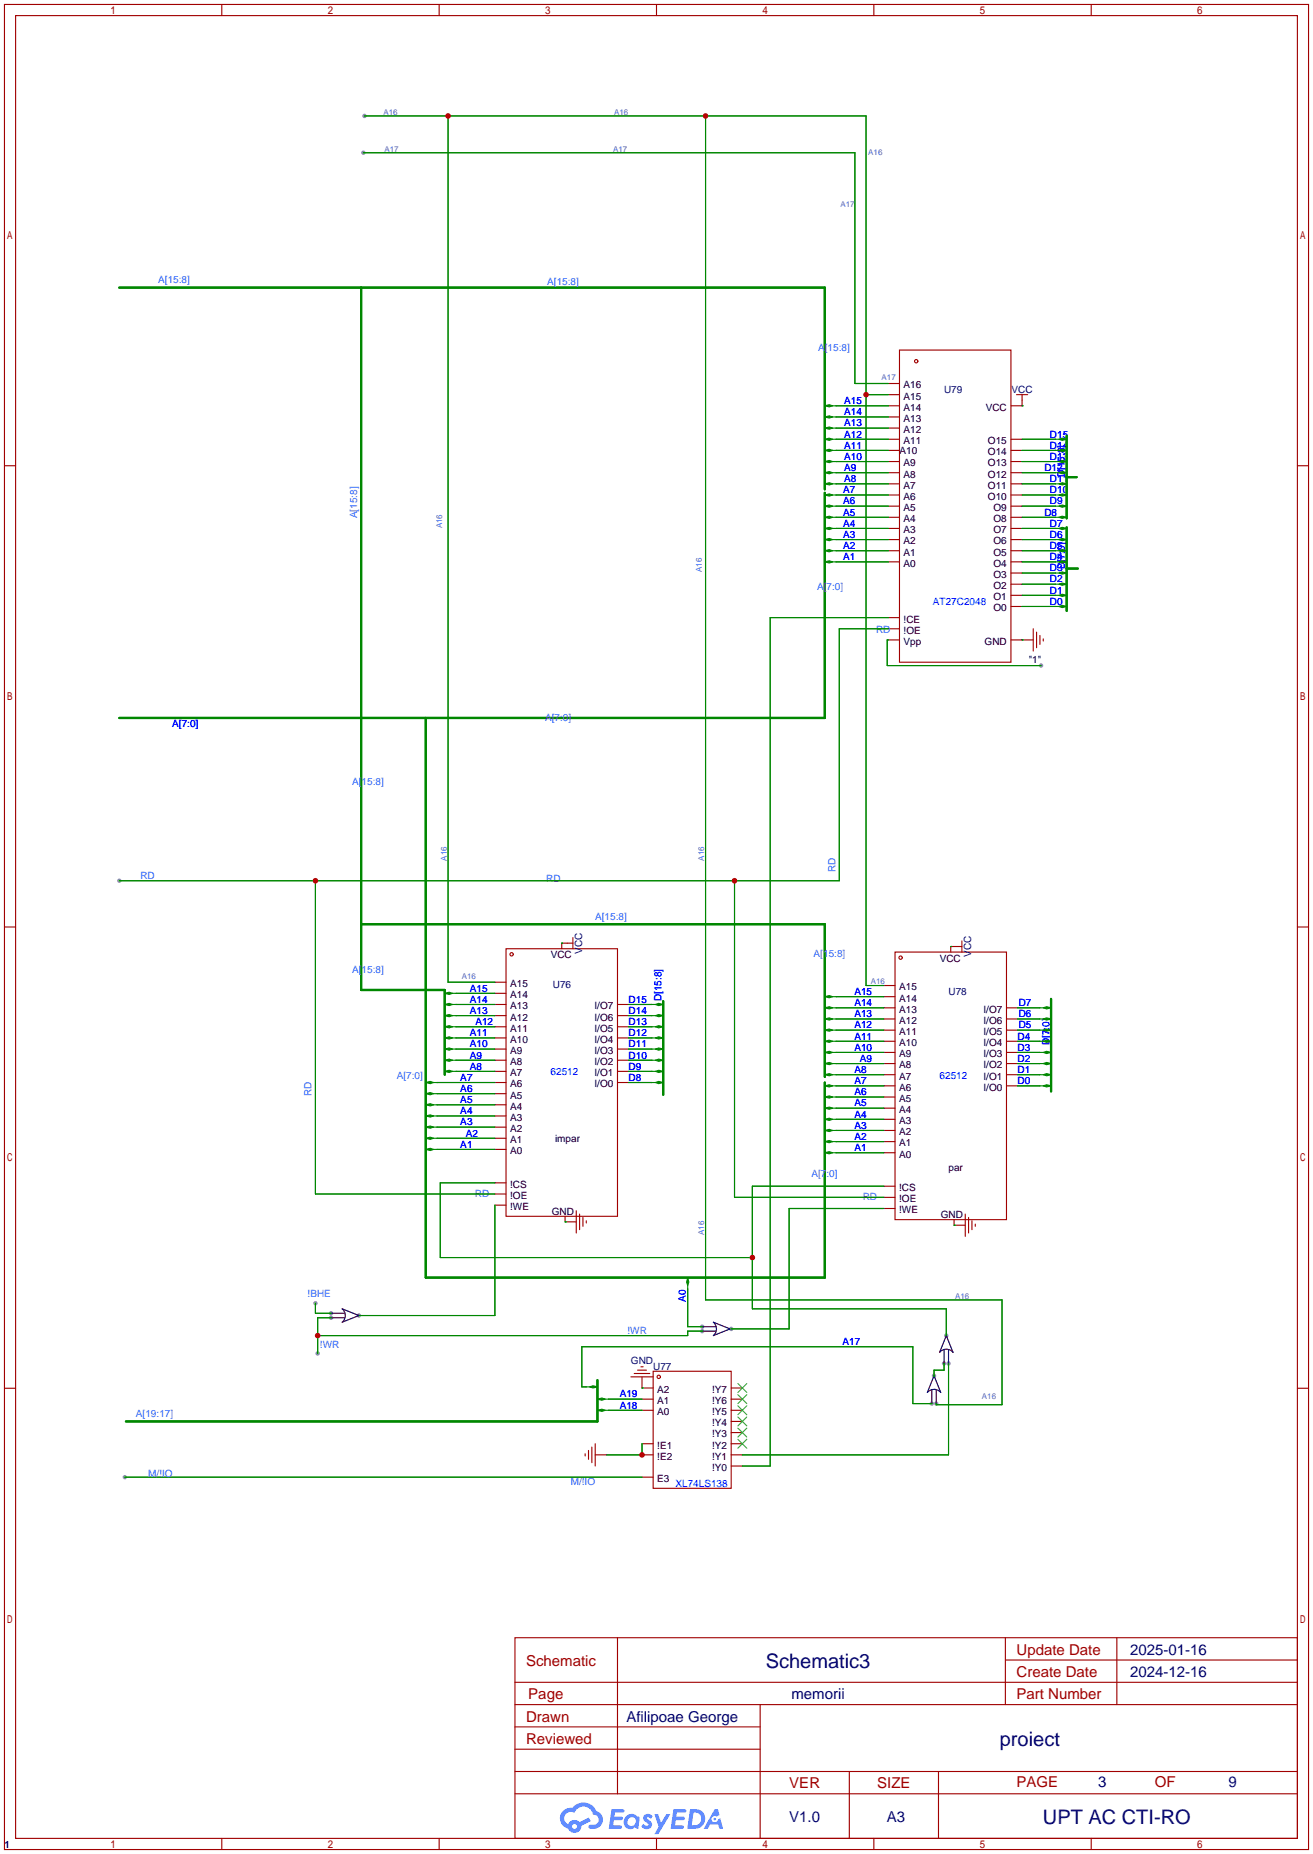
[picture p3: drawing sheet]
<svg xmlns="http://www.w3.org/2000/svg" width="299mm" height="422mm" viewBox="0 0 299 422" stroke-linecap="round" stroke-linejoin="round" font-family="sans-serif">
<g fill="#999">
<circle cx="237.2" cy="151.6" r=".51"/>
<circle cx="81.8" cy="299.7" r=".51"/>
<circle cx="166.6" cy="302.8" r=".51"/>
<circle cx="160" cy="302.3" r=".51"/>
<circle cx="28.4" cy="336.5" r=".51"/>
<circle cx="82.8" cy="34.8" r=".51"/>
<circle cx="83.1" cy="26.4" r=".51"/>
<circle cx="213.4" cy="319.8" r=".51"/>
<circle cx="27.2" cy="200.7" r=".51"/>
<circle cx="215.1" cy="310.6" r=".51"/>
<circle cx="212.9" cy="313.4" r=".51"/>
<circle cx="216.2" cy="310.6" r=".51"/>
<circle cx="215.6" cy="304.3" r=".51"/>
<circle cx="212.3" cy="319.8" r=".51"/>
<circle cx="71.9" cy="296.9" r=".51"/>
<circle cx="75.4" cy="299.2" r=".51"/>
<circle cx="72.4" cy="308.4" r=".51"/>
<circle cx="160" cy="303.3" r=".51"/>
<circle cx="75.4" cy="300.2" r=".51"/>
</g>
<g fill="none" stroke="#a10000" stroke-width=".25">
<path d="M1 1h297.2v420.4h-297.2zM3.6 3.6h292.1v415.2h-292.1zM50.5 1v2.6M100.1 1v2.6M149.6 1v2.6M199.1 1v2.6M248.7 1v2.6M1 106.1h2.6M295.7 106.1h2.5M1 211.2h2.6M295.7 211.2h2.5M1 316.3h2.6"/>
<path d="M295.7 316.3h2.5M117.3 373.1h178.4v45.7h-178.4zM140.7 373.1v35.6M229.1 373.1v15.3M229.1 378.2h66.6M254.5 373.1v15.3M117.3 393.4h55.9M117.3 388.4h178.4M117.3 398.5h55.9M117.3 383.3h178.4M173.2 388.4v30.4M50.5 418.8v2.6"/>
<path d="M100.1 418.8v2.6M117.3 408.7h178.4M117.3 403.6h178.4M149.6 418.8v2.6M193.5 403.6v15.2M199.1 418.8v2.6M213.9 403.6v15.2M248.7 418.8v2.6"/>
</g>
<g fill="#5487ff">
<path d="M146.9 413.5a1.3 1.3 0 0 1 1.8 .3l-.4 .6a.54 .54 0 0 0-.9-.2l.1 .2a1.28 1.28 0 0 1 .8 2 1.53 1.53 0 0 1-2.2-.3l.5-.6 .8 .5a.31 .31 0 0 0 .4-.3 .31 .31 0 0 0-.3-.3 1.12 1.12 0 0 1-.6-1.9z"/>
<path d="M149.1 413.3h.9l.6 2 1.2-2h.9l-2.7 4.6h-.9l1-1.7z"/>
<path d="M139.4 412.2h2.2a.46 .46 0 0 1 .5 .1 .46 .46 0 0 1 .1 .5l-.3 .2h-1.8l-.1 .9h1.6a.4 .4 0 0 1 .4 .4 .4 .4 0 0 1-.4 .4h-1.7l-.2 1.2h1.4a.46 .46 0 0 1 .5 .1 .46 .46 0 0 1 .1 .5l-.3 .2h-2.7z"/>
<path d="M153.5 412.2h2.2a.47 .47 0 0 1 .5 .1 .47 .47 0 0 1 .2 .5l-.4 .2h-1.8l-.1 .9h1.7a.4 .4 0 0 1 .3 .4 .4 .4 0 0 1-.4 .4h-1.7l-.2 1.2h1.4a.46 .46 0 0 1 .5 .1 .46 .46 0 0 1 .1 .5l-.3 .2h-2.7z"/>
<path d="M162.9 412.2h.7l.4 1.3-.7 .4a.75 .75 0 0 0-1.1 .3 .75 .75 0 0 0 .5 1 .75 .75 0 0 0 .9-.7l.5-.2 .7 2.3h-.9l-.2-.9h-1.9l-.5 .9h-.9z"/>
<path d="M157.3 412.2l-.7 4.5h1.5a2.27 2.27 0 0 0 2.6-2.3 2.27 2.27 0 0 0-2.7-2.2zM158 413a1.5 1.5 0 0 1 1.8 1.5 1.5 1.5 0 0 1-1.9 1.4h-.3z"/>
<path d="M142.7 413.8a1.6 1.6 0 0 0-.3 2.3 1.6 1.6 0 0 0 2.3 .2l.8 .4 .3-2.5-.2-.3h-.4a1.58 1.58 0 0 0-2.5-.1zM143.3 414.3a.98 .98 0 0 1 1.6 .4 .98 .98 0 0 1-1.1 1.3 .94 .94 0 0 1-.8-.6 .94 .94 0 0 1 .3-1.1z"/>
<path d="M128.3 412.6a2.37 2.37 0 0 0 1.2 4 1.54 1.54 0 0 0 1.7 1 1.54 1.54 0 0 0 1.3-1.6l2.1-1.1-.5-.8-2 1.1a1.57 1.57 0 0 0-2.6 .4 1.5 1.5 0 0 1-.8-2.1 1.5 1.5 0 0 1 2.2-.5 2.23 2.23 0 0 1 2.3-1.4 2.23 2.23 0 0 1 2 1.8 1.16 1.16 0 0 1 1.2 1.1 1.16 1.16 0 0 1-1.1 1.2h-.6a.47 .47 0 0 0-.6 .4 .47 .47 0 0 0 .4 .6 2.14 2.14 0 0 0 2.7-1.4 2.14 2.14 0 0 0-1.3-2.7 3.2 3.2 0 0 0-5.5-.7l-1.1 .1zM130.4 416.1a.58 .58 0 0 1 1.1 0 .58 .58 0 0 1-1.1 0z"/>
<circle cx="162.9" cy="414.4" r=".28"/>
</g>
<g fill="none" stroke="#870000" stroke-width=".25">
<path d="M202.4 92.5h2.6M202.4 95h2.6M202.4 97.5h2.6M202.4 89.9h2.6M202.4 87.4h2.6M232.9 91.2v1.3h-2.5M202.4 100.1h2.6M202.4 102.6h2.6M202.4 105.2h2.6M202.4 107.7h2.6M202.4 110.2h2.6M202.4 112.8h2.6"/>
<path d="M202.4 115.3h2.6M202.4 117.9h2.6M230.4 100.1h2.5M230.4 102.6h2.5M230.4 105.2h2.5M230.4 107.7h2.5M230.4 110.2h2.5M230.4 112.8h2.5M230.4 115.3h2.5M230.4 117.9h2.5M202.4 120.4h2.6M202.4 122.9h2.6"/>
<path d="M202.4 125.5h2.6M202.4 128h2.6M230.4 120.4h2.5M230.4 122.9h2.5M230.4 125.5h2.5M230.4 128h2.5M230.4 138.2h2.5M230.4 135.6h2.5M230.4 133.1h2.5M230.4 130.6h2.5M202.4 145.8h2.6M202.4 140.7h2.6"/>
<path d="M202.4 143.3h2.6M230.4 145.8h5.1M129.3 214.9h-1.3v1.3M217.9 215.6h-1.2v1.3M112.8 228.9h2.5M112.8 231.4h2.5M112.8 233.9h2.5M112.8 236.5h2.5M112.8 239h2.5M112.8 226.3h2.5M112.8 223.8h2.5M140.7 228.9h2.6"/>
<path d="M140.7 231.4h2.6M140.7 233.9h2.6M140.7 236.5h2.6M140.7 239h2.6M201.4 229.6h2.6M201.4 232.2h2.6M201.4 234.7h2.6M201.4 237.2h2.6M201.4 239.8h2.6M201.4 227.1h2.6M201.4 224.5h2.6M229.4 229.6h2.5"/>
<path d="M229.4 232.2h2.5M229.4 234.7h2.5M229.4 237.2h2.5M229.4 239.8h2.5M112.8 249.2h2.5M112.8 246.6h2.5M112.8 244.1h2.5M112.8 241.6h2.5M112.8 259.3h2.5M112.8 256.8h2.5M112.8 254.3h2.5M112.8 251.7h2.5"/>
<path d="M140.7 246.6h2.6M140.7 244.1h2.6M140.7 241.6h2.6M201.4 249.9h2.6M201.4 247.4h2.6M201.4 244.9h2.6M201.4 242.3h2.6M201.4 257.6h2.6M201.4 255h2.6M201.4 252.5h2.6M229.4 247.4h2.5M229.4 244.9h2.5"/>
<path d="M229.4 242.3h2.5M112.8 274.6h2.5M112.8 272h2.5M112.8 269.5h2.5M112.8 261.9h2.5M128.8 277.1v1.3h2.5M201.4 260.1h2.6M201.4 275.3h2.6M201.4 272.8h2.6M201.4 270.3h2.6M201.4 262.6h2.6M217.4 277.9v1.2h2.6"/>
<path d="M146.3 313.7v2.5h2.5M146.3 318.8h2.5M166.6 316.2h2.6M166.6 318.8h2.6M135.6 331.5h2.6M146.3 321.3h2.5M146.3 328.9h2.5M146.3 331.5h2.5M146.3 336.5h2.5M166.6 321.3h2.6M166.6 328.9h2.6M166.6 331.5h2.6"/>
<path d="M166.6 334h2.6M166.6 326.4h2.6M166.6 323.8h2.6"/>
</g>
<g fill="none" stroke="#a10000" stroke-width=".25">
<path d="M205 79.8h25.4v71.1h-25.4zM231.6 89.9h2.6M232.9 89.9v1.3M235.5 143.3v5M236.2 144v3.6M237 144.8v2M237.7 145.5v.5M115.3 216.2h25.4v60.9h-25.4zM129.3 214.9h1.3M130.6 213.6v2.6M204 216.9h25.4v61h-25.4zM217.9 215.6h1.3"/>
<path d="M219.2 214.4v2.5M131.3 275.8v5.1M132.1 276.6v3.6M132.8 277.4v2M133.6 278.1v.5M220 276.6v5.1M220.7 277.4v3.5M221.5 278.1v2.1M222.2 278.9v.5M143.8 313.7h5M144.5 312.9h3.6M145.3 312.2h2"/>
<path d="M146 311.4h.6M148.8 312.4h17.8v26.7h-17.8zM133.3 331.2v.5M134.1 330.5v2M134.9 329.7v3.5M135.6 328.9v5.1"/>
<circle cx="208.8" cy="82.3" r=".38"/>
<circle cx="116.6" cy="217.4" r=".38"/>
<circle cx="205.2" cy="218.2" r=".38"/>
<circle cx="150.1" cy="313.7" r=".38"/>
</g>
<path d="M168.1 317.8l2.1 2M168.1 315.2l2.1 2M170.2 317.8l-2.1 2M170.2 315.2l-2.1 2M168.1 327.9l2.1 2M168.1 325.4l2.1 2M168.1 322.8l2.1 2.1M168.1 320.3l2.1 2M170.2 327.9l-2.1 2M170.2 325.4l-2.1 2M170.2 322.8l-2.1 2.1M170.2 320.3l-2.1 2" fill="none" stroke="#3c3" stroke-width=".25"/>
<g fill="none" stroke="#008700" stroke-width=".25">
<path d="M82.8 34.8h112v52.6h7.6M83.1 26.4h114.3v198.1h4M102.1 26.4v197.4h10.7M160.8 26.4v269.8h67.5v23.8h-14.9v-.2M189.7 92.5h12.7M189.7 95h12.7M189.7 97.5h12.7M197.4 89.9h5M232.9 92.5h.1M189.7 102.6h12.7M189.7 105.2h12.7M189.7 107.7h12.7"/>
<path d="M189.7 110.2h12.7M189.7 112.8h12.7M189.7 115.3h12.7M189.7 117.9h12.7M189.7 100.1h12.7M232.9 102.6h8.4M232.9 105.2h8.4M232.9 107.7h8.4M232.9 110.2h8.4M232.9 112.8h8.4M232.9 115.3h8.4M232.9 117.9h8.4"/>
<path d="M232.9 100.1h8.4M189.7 120.4h12.7M189.7 122.9h12.7M189.7 125.5h12.7M189.7 128h12.7M232.9 138.2h8.4M232.9 120.4h8.4M232.9 122.9h8.4M232.9 125.5h8.4M232.9 128h8.4M232.9 130.6h8.4M232.9 133.1h8.4"/>
<path d="M232.9 135.6h8.4M202.4 145.8h-.2v5.8h35M202.4 140.7h-26.9v193.3h-6.3M202.4 143.3h-11.1v57.4h-164.1M232.9 145.8h.1M71.9 200.7v71.3h40.9M128 214.9h.1M167.4 200.7v72.1h34M216.7 215.6h.1M103.1 228.9h9.7M103.1 231.4h9.7M103.1 233.9h9.7"/>
<path d="M103.1 236.5h9.7M103.1 239h9.7M103.1 226.3h9.7M143.3 228.9h6.1M143.3 231.4h6.1M143.3 233.9h6.1M143.3 236.5h6.1M143.3 239h6.1M189.7 237.2h11.7M189.7 239.8h11.7M189.7 234.7h11.7M189.7 232.2h11.7"/>
<path d="M189.7 229.6h11.7M189.7 227.1h11.7M231.9 237.2h5.8M231.9 239.8h5.8M231.9 234.7h5.8M231.9 232.2h5.8M231.9 229.6h5.8M98.8 246.6h14M98.8 259.3h14M98.8 256.8h14M98.8 254.3h14M98.8 251.7h14"/>
<path d="M98.8 249.2h14M103.1 241.6h9.7M103.1 244.1h9.7M143.3 241.6h6.1M143.3 244.1h6.1M143.3 246.6h6.1M189.7 242.3h11.7M189.7 244.9h11.7M189.7 247.4h11.7M189.7 252.5h11.7M189.7 249.9h11.7M189.7 255h11.7"/>
<path d="M189.7 257.6h11.7M231.9 242.3h5.8M231.9 244.9h5.8M231.9 247.4h5.8M98.8 261.9h14M112.8 274.6v25.1h-31M112.8 269.5h-12.5v17h71.1M128.8 278.4h.1M189.7 260.1h11.7M189.7 262.6h11.7M201.4 275.3h-21.6v27.5h-13.2M201.4 270.3h-30v27.9h44.2v6.1"/>
<path d="M217.4 279.1h.1M71.9 296.9v2.3h3.5M156.7 292.9v9.4h3.3M75.4 300.2h-3v8.2M134.4 316h-1.8v-9.2h75.4v13h4.3M137.9 318.8h8.4M146.3 316.2h.1M160 303.3h-3.3v1h-84.3M215.1 310.6v1.6h-2.2v1.2M216.2 310.6v20.9h-47M28.4 336.5h117.9M137.9 321.3h8.4"/>
<path d="M146.3 328.9v2.6h-8.1"/>
</g>
<path d="M27.2 65.5h160.8v46M82.3 65.5v160.1h19v19.3M243.1 99.3v18.8M188 112.3v51.3h-160.8M243.1 108.7h2.3M243.1 129.5h2.5M243.1 120.1v19.1M97 163.6v127.5h91v-44.5M82.3 210.6h105.7v34.8M151.1 228.1v21.3M239.5 227.6v21.1M136.1 314.5v9.3h-107.4" fill="none" stroke="#008700" stroke-width=".51"/>
<g fill="#008700" stroke="#008700" stroke-width=".25">
<path d="M237.7 237.2l.8-.2 1 .2-1 .3z"/>
<path d="M237.7 239.8l.8-.3 1 .3-1 .2z"/>
<path d="M237.7 242.3l.8-.2 1 .2-1 .3z"/>
<path d="M237.7 244.9l.8-.3 1 .3-1 .2z"/>
<path d="M237.7 247.4l.8-.3 1 .3-1 .2z"/>
<path d="M149.4 228.9l.7-.3 1 .3-1 .2z"/>
<path d="M149.4 231.4l.7-.3 1 .3-1 .2z"/>
<path d="M149.4 233.9l.7-.2 1 .2-1 .3z"/>
<path d="M149.4 236.5l.7-.3 1 .3-1 .2z"/>
<path d="M149.4 239l.7-.2 1 .2-1 .3z"/>
<path d="M149.4 241.6l.7-.3 1 .3-1 .2z"/>
<path d="M149.4 244.1l.7-.3 1 .3-1 .2z"/>
<path d="M149.4 246.6l.7-.2 1 .2-1 .3z"/>
<path d="M237.7 234.7l.8-.3 1 .3-1 .2z"/>
<path d="M237.7 232.2l.8-.3 1 .3-1 .2z"/>
<path d="M237.7 229.6l.8-.2 1 .2-1 .3z"/>
<path d="M188 92.5l1-.3 .7 .3-.7 .2z"/>
<path d="M188 95l1-.3 .7 .3-.7 .2z"/>
<path d="M188 97.5l1-.2 .7 .2-.7 .3z"/>
<path d="M188 100.1l1-.3 .7 .3-.7 .2z"/>
<path d="M188 102.6l1-.2 .7 .2-.7 .3z"/>
<path d="M188 105.2l1-.3 .7 .3-.7 .2z"/>
<path d="M188 107.7l1-.3 .7 .3-.7 .2z"/>
<path d="M188 110.2l1-.2 .7 .2-.7 .3z"/>
<path d="M188 112.8l1-.3 .7 .3-.7 .2z"/>
<path d="M188 125.5l1-.3 .7 .3-.7 .2z"/>
<path d="M188 115.3l1-.2 .7 .2-.7 .3z"/>
<path d="M188 117.9l1-.3 .7 .3-.7 .2z"/>
<path d="M188 120.4l1-.3 .7 .3-.7 .2z"/>
<path d="M188 122.9l1-.2 .7 .2-.7 .3z"/>
<path d="M188 128l1-.2 .7 .2-.7 .3z"/>
<path d="M188 247.4l1-.3 .7 .3-.7 .2z"/>
<path d="M188 260.1l1-.3 .7 .3-.7 .2z"/>
<path d="M188 252.5l1-.3 .7 .3-.7 .2z"/>
<path d="M188 249.9l1-.2 .7 .2-.7 .3z"/>
<path d="M188 255l1-.2 .7 .2-.7 .3z"/>
<path d="M188 257.6l1-.3 .7 .3-.7 .2z"/>
<path d="M188 262.6l1-.2 .7 .2-.7 .3z"/>
<path d="M97 259.3l1-.2 .8 .2-.8 .3z"/>
<path d="M97 261.9l1-.3 .8 .3-.8 .2z"/>
<path d="M97 256.8l1-.3 .8 .3-.8 .2z"/>
<path d="M97 254.3l1-.3 .8 .3-.8 .2z"/>
<path d="M97 251.7l1-.2 .8 .2-.8 .3z"/>
<path d="M97 249.2l1-.3 .8 .3-.8 .2z"/>
<path d="M97 246.6l1-.2 .8 .2-.8 .3z"/>
<path d="M101.3 244.1l1.1-.3 .7 .3-.7 .2z"/>
<path d="M101.3 241.6l1.1-.3 .7 .3-.7 .2z"/>
<path d="M101.3 239l1.1-.2 .7 .2-.7 .3z"/>
<path d="M101.3 236.5l1.1-.3 .7 .3-.7 .2z"/>
<path d="M101.3 233.9l1.1-.2 .7 .2-.7 .3z"/>
<path d="M101.3 231.4l1.1-.3 .7 .3-.7 .2z"/>
<path d="M101.3 228.9l1.1-.3 .7 .3-.7 .2z"/>
<path d="M101.3 226.3l1.1-.2 .7 .2-.7 .3z"/>
<path d="M188 244.9l1-.3 .7 .3-.7 .2z"/>
<path d="M188 242.3l1-.2 .7 .2-.7 .3z"/>
<path d="M188 239.8l1-.3 .7 .3-.7 .2z"/>
<path d="M188 237.2l1-.2 .7 .2-.7 .3z"/>
<path d="M188 234.7l1-.3 .7 .3-.7 .2z"/>
<path d="M188 232.2l1-.3 .7 .3-.7 .2z"/>
<path d="M188 229.6l1-.2 .7 .2-.7 .3z"/>
<path d="M188 227.1l1-.3 .7 .3-.7 .2z"/>
<path d="M136.1 318.8l1.1-.3 .7 .3-.7 .2z"/>
<path d="M136.1 321.3l1.1-.2 .7 .2-.7 .3z"/>
<path d="M156.7 291.1l.3 1-.3 .8-.2-.8z"/>
<path d="M241.3 100.1l.8-.3 1 .3-1 .2z"/>
<path d="M241.3 135.6l.8-.2 1 .2-1 .3z"/>
<path d="M241.3 133.1l.8-.3 1 .3-1 .2z"/>
<path d="M241.3 130.6l.8-.3 1 .3-1 .2z"/>
<path d="M241.3 128l.8-.2 1 .2-1 .3z"/>
<path d="M241.3 125.5l.8-.3 1 .3-1 .2z"/>
<path d="M241.3 122.9l.8-.2 1 .2-1 .3z"/>
<path d="M241.3 120.4l.8-.3 1 .3-1 .2z"/>
<path d="M241.3 117.9l.8-.3 1 .3-1 .2z"/>
<path d="M241.3 115.3l.8-.2 1 .2-1 .3z"/>
<path d="M241.3 112.8l.8-.3 1 .3-1 .2z"/>
<path d="M241.3 110.2l.8-.2 1 .2-1 .3z"/>
<path d="M241.3 107.7l.8-.3 1 .3-1 .2z"/>
<path d="M241.3 105.2l.8-.3 1 .3-1 .2z"/>
<path d="M241.3 102.6l.8-.2 1 .2-1 .3z"/>
<path d="M241.3 138.2l.8-.3 1 .3-1 .2z"/>
<path d="M134.4 316l.7-.3 1 .3-1 .2z"/>
</g>
<path d="M75.4 299.2h3.1M78 298.2l3.8 1.5-3.8 1.5a1.98 1.98 0 0 0 0-3zM75.4 300.2h3.1M160 303.3h3.1M160 302.3h3.1M162.6 301.2l3.8 1.6-3.8 1.5a1.98 1.98 0 0 0 0-3.1zM212.3 316.7v3.1M212.9 313.4l1.5 3.8a1.98 1.98 0 0 0-3.1 0zM213.4 316.7v3.1M215.1 307.6v3M215.6 304.3l1.6 3.8a1.98 1.98 0 0 0-3.1 0zM216.2 307.6v3" fill="none" stroke="#000" stroke-width=".25"/>
<g fill="#c00">
<circle cx="146.3" cy="331.5" r=".63"/>
<circle cx="102.1" cy="26.4" r=".63"/>
<circle cx="160.8" cy="26.4" r=".63"/>
<circle cx="197.4" cy="89.9" r=".63"/>
<circle cx="167.4" cy="200.7" r=".63"/>
<circle cx="71.9" cy="200.7" r=".63"/>
<circle cx="171.5" cy="286.5" r=".63"/>
<circle cx="72.4" cy="304.3" r=".63"/>
</g>
<g font-size="4.6" fill="#000080">
<text x="174.5" y="380">Schematic3</text>
<text x="227.9" y="397.7">proiect</text>
<text x="237.7" y="415.5">UPT AC CTI-RO</text>
</g>
<g font-size="3.4" fill="#a00000">
<text x="231.6" y="377">Update Date</text>
<text x="119.9" y="379.5">Schematic</text>
<text x="231.6" y="382.1">Create Date</text>
<text x="120.4" y="387.1">Page</text>
<text x="231.6" y="387.1">Part Number</text>
<text x="119.9" y="392.2">Drawn</text>
<text x="119.9" y="397.3">Reviewed</text>
<text x="179.9" y="407.5">VER</text>
<text x="199.9" y="407.5">SIZE</text>
<text x="231.6" y="407.2">PAGE</text>
<text x="263.1" y="407.2">OF</text>
</g>
<g font-size="3.4" fill="#000080">
<text x="257.6" y="377">2025-01-16</text>
<text x="257.6" y="382.1">2024-12-16</text>
<text x="180.4" y="387.1">memorii</text>
<text x="142.7" y="392.2">Afilipoae George</text>
<text x="250.3" y="407.2">3</text>
<text x="280" y="407.2">9</text>
<text x="179.9" y="415.1">V1.0</text>
<text x="202.1" y="415.1">A3</text>
</g>
<g font-size="2.3" fill="#36f">
<text x="36.1" y="64.4">A[15:8]</text>
<text x="124.7" y="64.9">A[15:8]</text>
<text x="186.4" y="79.9">A[15:8]</text>
<text x="81.4" y="118.1" transform="rotate(-90 81.4 118.1)">A[15:8]</text>
<text x="186.2" y="134.5">A[7:0]</text>
<text x="199.6" y="144.1">RD</text>
<text x="124.2" y="164.2">A[7:0]</text>
<text x="80.3" y="178.9">A[15:8]</text>
<text x="32" y="200.3">RD</text>
<text x="124.5" y="201">RD</text>
<text x="190.4" y="198.6" transform="rotate(-90 190.4 198.6)">RD</text>
<text x="135.6" y="209.7">A[15:8]</text>
<text x="80.3" y="221.6">A[15:8]</text>
<text x="185.4" y="218">A[15:8]</text>
<text x="90.4" y="245.7">A[7:0]</text>
<text x="71" y="249.7" transform="rotate(-90 71 249.7)">RD</text>
<text x="184.9" y="268.1">A[7:0]</text>
<text x="108.2" y="272.7">RD</text>
<text x="196.6" y="273.4">RD</text>
<text x="70.1" y="295.5">!BHE</text>
<text x="143" y="303.9">!WR</text>
<text x="72.9" y="307.2">!WR</text>
<text x="31" y="323">A[19:17]</text>
<text x="33.8" y="336.4">M/!IO</text>
<text x="130" y="338.4">M/!IO</text>
</g>
<g font-size="2.3">
<text x="205.9" y="88.5">A16</text>
<text x="205.9" y="93.6">A14</text>
<text x="205.9" y="91">A15</text>
<text x="224.6" y="93.6">VCC</text>
<text x="205.9" y="96.1">A13</text>
<text x="205.9" y="98.6">A12</text>
<text x="205.9" y="101.2">A11</text>
<text x="225.1" y="101.2">O15</text>
<text x="205" y="103.5">A10</text>
<text x="205.9" y="106.3">A9</text>
<text x="225.1" y="106.3">O13</text>
<text x="225.1" y="103.7">O14</text>
<text x="205.9" y="108.8">A8</text>
<text x="205.9" y="111.3">A7</text>
<text x="205.9" y="113.9">A6</text>
<text x="225.1" y="113.9">O10</text>
<text x="225.1" y="111.3">O11</text>
<text x="225.1" y="108.8">O12</text>
<text x="205.9" y="116.4">A5</text>
<text x="205.9" y="119">A4</text>
<text x="226.4" y="119">O8</text>
<text x="226.4" y="116.4">O9</text>
<text x="205.9" y="121.5">A3</text>
<text x="205.9" y="124">A2</text>
<text x="226.4" y="124">O6</text>
<text x="226.4" y="121.5">O7</text>
<text x="205.9" y="126.6">A1</text>
<text x="205.9" y="129.1">A0</text>
<text x="226.4" y="131.7">O3</text>
<text x="226.4" y="129.1">O4</text>
<text x="226.4" y="126.6">O5</text>
<text x="226.4" y="136.7">O1</text>
<text x="226.4" y="134.2">O2</text>
<text x="205.9" y="141.8">!CE</text>
<text x="226.4" y="139.3">O0</text>
<text x="205.9" y="144.4">!OE</text>
<text x="205.9" y="146.9">Vpp</text>
<text x="224.4" y="146.9">GND</text>
<text x="234.4" y="151">&quot;1&quot;</text>
<text x="125.5" y="218.3">VCC</text>
<text x="214.1" y="219.1">VCC</text>
<text x="116.3" y="227.4">A14</text>
<text x="116.3" y="224.9">A15</text>
<text x="204.9" y="225.6">A15</text>
<text x="116.3" y="232.5">A12</text>
<text x="116.3" y="230">A13</text>
<text x="135.5" y="230">I/O7</text>
<text x="135.5" y="232.5">I/O6</text>
<text x="204.9" y="233.3">A12</text>
<text x="204.9" y="230.7">A13</text>
<text x="204.9" y="228.2">A14</text>
<text x="224.1" y="230.7">I/O7</text>
<text x="224.1" y="233.3">I/O6</text>
<text x="116.3" y="237.6">A10</text>
<text x="116.3" y="235">A11</text>
<text x="135.5" y="235">I/O5</text>
<text x="135.5" y="237.6">I/O4</text>
<text x="204.9" y="238.3">A10</text>
<text x="204.9" y="235.8">A11</text>
<text x="224.1" y="235.8">I/O5</text>
<text x="224.1" y="238.3">I/O4</text>
<text x="116.3" y="240.1">A9</text>
<text x="116.3" y="245.2">A7</text>
<text x="116.3" y="242.7">A8</text>
<text x="135.5" y="240.1">I/O3</text>
<text x="135.5" y="242.7">I/O2</text>
<text x="135.5" y="245.2">I/O1</text>
<text x="204.9" y="240.9">A9</text>
<text x="204.9" y="246">A7</text>
<text x="204.9" y="243.4">A8</text>
<text x="224.1" y="240.9">I/O3</text>
<text x="224.1" y="243.4">I/O2</text>
<text x="224.1" y="246">I/O1</text>
<text x="116.3" y="250.3">A5</text>
<text x="116.3" y="247.7">A6</text>
<text x="135.5" y="247.7">I/O0</text>
<text x="204.9" y="251">A5</text>
<text x="204.9" y="248.5">A6</text>
<text x="224.1" y="248.5">I/O0</text>
<text x="116.3" y="257.9">A2</text>
<text x="116.3" y="255.4">A3</text>
<text x="116.3" y="252.8">A4</text>
<text x="204.9" y="256.1">A3</text>
<text x="204.9" y="253.6">A4</text>
<text x="116.3" y="260.4">A1</text>
<text x="116.3" y="263">A0</text>
<text x="126.5" y="260.2">impar</text>
<text x="204.9" y="261.2">A1</text>
<text x="204.9" y="258.7">A2</text>
<text x="204.9" y="263.7">A0</text>
<text x="216.2" y="266.8">par</text>
<text x="116.3" y="275.7">!WE</text>
<text x="116.3" y="273.1">!OE</text>
<text x="116.3" y="270.6">!CS</text>
<text x="204.9" y="273.9">!OE</text>
<text x="204.9" y="271.4">!CS</text>
<text x="125.7" y="276.7">GND</text>
<text x="204.9" y="276.4">!WE</text>
<text x="214.4" y="277.5">GND</text>
<text x="149.8" y="317.3">A2</text>
<text x="162.3" y="317.3">!Y7</text>
<text x="149.8" y="319.9">A1</text>
<text x="149.8" y="322.4">A0</text>
<text x="162.3" y="322.4">!Y5</text>
<text x="162.3" y="319.9">!Y6</text>
<text x="162.3" y="327.5">!Y3</text>
<text x="162.3" y="325">!Y4</text>
<text x="149.8" y="330">!E1</text>
<text x="149.8" y="332.6">!E2</text>
<text x="162.3" y="335.1">!Y0</text>
<text x="162.3" y="332.6">!Y1</text>
<text x="162.3" y="330">!Y2</text>
<text x="149.8" y="337.7">E3</text>
</g>
<g font-size="2.3" fill="#000080">
<text x="215.1" y="89.5">U79</text>
<text x="230.5" y="89.5">VCC</text>
<text x="132.7" y="217.3" transform="rotate(-90 132.7 217.3)">VCC</text>
<text x="221.4" y="218.1" transform="rotate(-90 221.4 218.1)">VCC</text>
<text x="126" y="225.2">U76</text>
<text x="216.2" y="226.7">U78</text>
<text x="143.8" y="310.8">GND</text>
<text x="148.8" y="312">U77</text>
<text x="1" y="421">1</text>
</g>
<g font-size="2.3" fill="#00f">
<text x="192.4" y="92.1">A15</text>
<text x="192.4" y="94.6">A14</text>
<text x="192.4" y="97.1">A13</text>
<text x="192.4" y="99.7">A12</text>
<text x="239.3" y="99.7">D15</text>
<text x="192.4" y="102.2">A11</text>
<text x="192.4" y="104.8">A10</text>
<text x="192.4" y="107.3">A9</text>
<text x="238" y="107.3">D12</text>
<text x="239.3" y="102.2">D14</text>
<text x="239.3" y="104.8">D13</text>
<text x="192.2" y="112.4">A7</text>
<text x="192.4" y="109.8">A8</text>
<text x="239.3" y="109.8">D11</text>
<text x="239.3" y="112.4">D10</text>
<text x="242.7" y="108.7" transform="rotate(-90 242.7 108.7)">D[15:8]</text>
<text x="192.2" y="114.9">A6</text>
<text x="192.2" y="117.5">A5</text>
<text x="238" y="117.5">D8</text>
<text x="239.3" y="114.9">D9</text>
<text x="192.2" y="125.1">A2</text>
<text x="192.2" y="120">A4</text>
<text x="192.2" y="122.5">A3</text>
<text x="239.3" y="120">D7</text>
<text x="239.3" y="122.5">D6</text>
<text x="239.3" y="125.1">D5</text>
<text x="192.2" y="127.6">A1</text>
<text x="239.3" y="127.6">D4</text>
<text x="239.3" y="130.2">D3</text>
<text x="242.7" y="129.7" transform="rotate(-90 242.7 129.7)">D[7:0]</text>
<text x="212.6" y="137.8">AT27C2048</text>
<text x="239.3" y="137.8">D0</text>
<text x="239.3" y="132.7">D2</text>
<text x="239.3" y="135.2">D1</text>
<text x="39.3" y="165.7">A[7:0]</text>
<text x="107.1" y="225.9">A15</text>
<text x="194.7" y="226.7">A15</text>
<text x="107.1" y="231">A13</text>
<text x="107.1" y="228.5">A14</text>
<text x="108.3" y="233.5">A12</text>
<text x="143.3" y="228.5">D15</text>
<text x="143.3" y="231">D14</text>
<text x="143.3" y="233.5">D13</text>
<text x="150.7" y="228.1" transform="rotate(-90 150.7 228.1)">D[15:8]</text>
<text x="194.7" y="231.8">A13</text>
<text x="194.7" y="229.2">A14</text>
<text x="232.2" y="231.8">D6</text>
<text x="232.2" y="229.2">D7</text>
<text x="107.1" y="238.6">A10</text>
<text x="107.1" y="236.1">A11</text>
<text x="143.3" y="236.1">D12</text>
<text x="143.3" y="238.6">D11</text>
<text x="194.7" y="239.4">A10</text>
<text x="194.7" y="236.8">A11</text>
<text x="194.7" y="234.3">A12</text>
<text x="231.9" y="236.8">D4</text>
<text x="231.9" y="239.4">D3</text>
<text x="232.2" y="234.3">D5</text>
<text x="239.1" y="238.1" transform="rotate(-90 239.1 238.1)">D[7:0]</text>
<text x="107.1" y="243.7">A8</text>
<text x="107.1" y="241.2">A9</text>
<text x="125.5" y="245">62512</text>
<text x="143.3" y="241.2">D10</text>
<text x="143.3" y="243.7">D9</text>
<text x="194.7" y="244.5">A8</text>
<text x="196" y="241.9">A9</text>
<text x="214.1" y="245.7">62512</text>
<text x="231.9" y="241.9">D2</text>
<text x="231.9" y="244.5">D1</text>
<text x="104.9" y="251.3">A5</text>
<text x="104.9" y="248.8">A6</text>
<text x="104.9" y="246.2">A7</text>
<text x="143.3" y="246.2">D8</text>
<text x="194.7" y="247">A7</text>
<text x="194.7" y="249.5">A6</text>
<text x="231.9" y="247">D0</text>
<text x="104.9" y="256.4">A3</text>
<text x="104.9" y="253.9">A4</text>
<text x="194.7" y="252.1">A5</text>
<text x="194.7" y="254.6">A4</text>
<text x="194.7" y="257.2">A3</text>
<text x="104.9" y="261.5">A1</text>
<text x="106.2" y="258.9">A2</text>
<text x="194.7" y="259.7">A2</text>
<text x="194.7" y="262.2">A1</text>
<text x="156.3" y="296.7" transform="rotate(-90 156.3 296.7)">A0</text>
<text x="192" y="306.4">A17</text>
<text x="141.2" y="318.4">A19</text>
<text x="141.2" y="320.9">A18</text>
<text x="153.9" y="338.7">XL74LS138</text>
</g>
<g font-size="1.8" fill="#36c">
<text x="87.4" y="26.1">A16</text>
<text x="140" y="26.1">A16</text>
<text x="87.6" y="34.7">A17</text>
<text x="139.7" y="34.7">A17</text>
<text x="197.9" y="35.2">A16</text>
<text x="191.5" y="47.2">A17</text>
<text x="200.9" y="86.6">A17</text>
<text x="100.8" y="120.4" transform="rotate(-90 100.8 120.4)">A16</text>
<text x="160" y="130.3" transform="rotate(-90 160 130.3)">A16</text>
<text x="101.8" y="196.1" transform="rotate(-90 101.8 196.1)">A16</text>
<text x="160.5" y="196.1" transform="rotate(-90 160.5 196.1)">A16</text>
<text x="105.2" y="223">A16</text>
<text x="198.4" y="224.2">A16</text>
<text x="160.5" y="281.4" transform="rotate(-90 160.5 281.4)">A16</text>
<text x="217.7" y="295.9">A16</text>
<text x="223.8" y="318.7">A16</text>
</g>
</svg>
